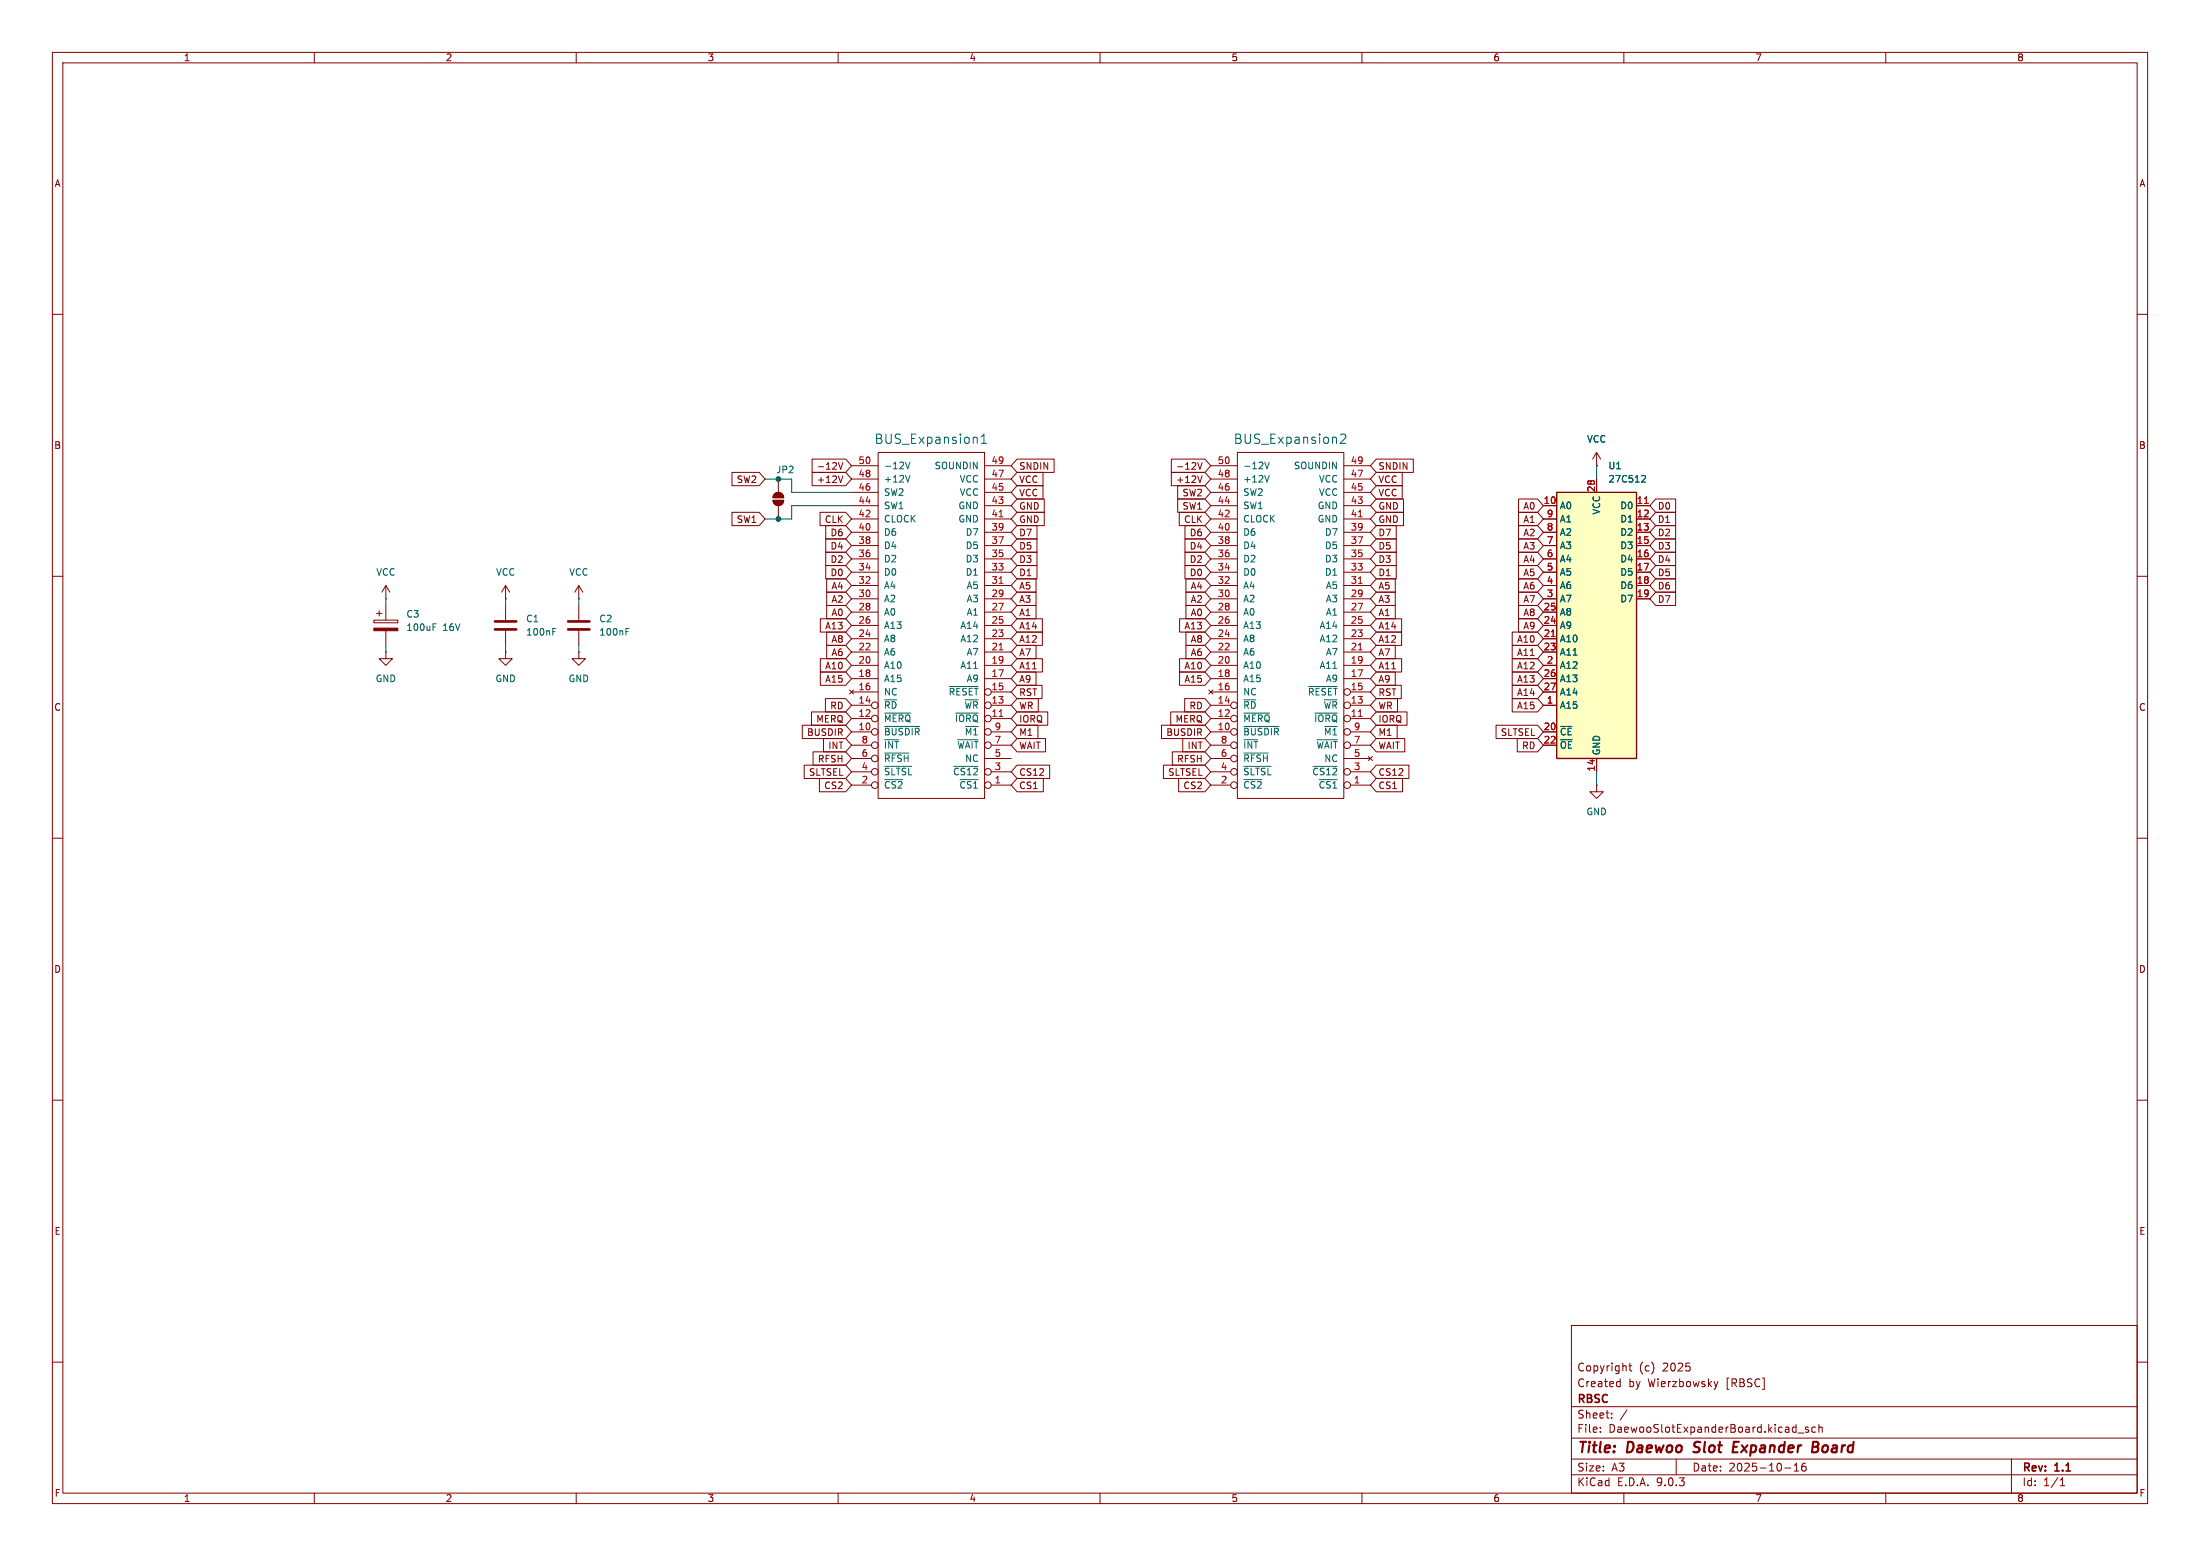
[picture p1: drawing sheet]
<svg xmlns="http://www.w3.org/2000/svg" width="420mm" height="297mm" viewBox="0 0 420 297" stroke-linecap="round" stroke-linejoin="round" font-family="sans-serif">
<g fill="none" stroke="#840000" stroke-width=".19">
<path d="M10 10h400v277h-400zM12 12h396v273h-396zM60 10v2M110 10v2M160 10v2M210 10v2M260 10v2M310 10v2M360 10v2M10 60h2M408 60h2M10 110h2"/>
<path d="M71.4 118.4h4.5v.5h-4.5zM71.9 117.1h1M72.4 116.6v1M73.7 115.6v2.8M110.5 114.3h.1M110.5 111.8v2.5M110.5 115.6v2.8M110.5 111.8l-.8 1.2M110.5 111.8l.8 1.2M408 110h2M73.7 120.4v2.8M110.5 120.4v2.8"/>
<path d="M10 160h2M408 160h2M10 210h2M408 210h2M300 253h108v32h-108zM10 260h2M300 278.5h108M300 274.5h108M300 268.5h108M305.5 273.2v.2M305.5 272.5v.1M307.7 270.5v.2"/>
<path d="M307.7 269.8v.1M308.9 263.7l.4 .1M309.3 263.2v1.5M309.3 264.6l-.4 .1M310.6 269.1l-1.3 1.9M310.9 260.7h.6M311.2 260.2v1.3l.3 .2M320 278.5v3M327.9 263.7l-.3 1M342.5 279.7l.4-.4v1.5M343.2 273.5h1.2M344.2 279.4a1.17 1.17 0 0 0-.1 1.3h.6l.1-.6-.3-.2h-.4l-.2 .2"/>
<path d="M345.2 272.5l-.3-.1-.2 .2v.2l.5 .2v.3h-.5M346.6 272.5l-.4-.1-.3 .3 .1 .6h.6M347.2 272.5l.2-.1 .4 .1 .1 .9M347.2 271.9v1.5M384 278.5v6.5M408 260h2M60 285v2M110 285v2M160 285v2M210 285v2M260 285v2M300 281.5h108"/>
<path d="M310 285v2M340.7 280.2h1.2M342.5 280.8h.9M360 285v2M393.3 283.6h.9M393.3 282.5l.4-.4v1.5"/>
</g>
<path d="M323.3 277.1l.2 .1M323.6 275.4l-.1 .6M330.9 276.2h.7M332 275.2h-1l-.2 2h.9M346 276.2h.7M346.2 275.2l.8 .1a.51 .51 0 0 1 .1 .5 .51 .51 0 0 1-.4 .4M346.7 276.2l.3 .1a.58 .58 0 0 1-.3 .9h-.8" fill="none" stroke="#840000" stroke-width=".4"/>
<path d="M108.5 118.6h4M108.5 120.1h4" fill="none" stroke="#840000" stroke-width=".51"/>
<path d="M82.7 119.7h.4M82.7 119.1h.6M119.5 120h.6M119.5 120.6h.4" fill="none" stroke="#006464" stroke-width=".19"/>
<path d="M71.4 119.9h4.5v.5h-4.5z" fill="#840000" stroke="#840000" stroke-width=".19"/>
<path d="M297.2 94h15.2v50.8h-15.2z" fill="#ffffc2"/>
<path d="M297.2 94h15.2v50.8h-15.2z" fill="none" stroke="#840000" stroke-width=".25"/>
<g fill="none" stroke="#840000" stroke-width=".19">
<path d="M139.7 90.2h5.2l1.1 1.2-1.1 1.3h-5.2zM139.7 97.8h5.2l1.1 1.3-1.1 1.2h-5.2zM147.6 95.5h2a1.02 1.02 0 0 1-1 1 1.02 1.02 0 0 1-1-1zM147.9 94.3a1.02 1.02 0 0 1 1.1-.2 1.02 1.02 0 0 1 .6 .9h-2zM148.6 91.4v2.6M148.6 96.5v2.6M155 90.2h6.4l1.2 1.2-1.2 1.3h-6.4zM155 87.6h6.4l1.2 1.3-1.2 1.3h-6.4zM156.5 97.8h4.9l1.2 1.3-1.2 1.2h-4.9zM160.1 88.3l.4 1.3 .4-1.3M160.9 90.8l-.4 1.3M162.6 96.5h5"/>
<path d="M162.6 99.1h5M162.6 94h5M162.6 91.4h5M162.6 88.9h5M167.6 86.4h20.4v66h-20.4zM188 96.5h5M188 99.1h5M188 94h5M188 91.4h5M188 88.9h5M194.2 87.6h7v2.6h-7l-1.2-1.3zM194.2 95.2h5.2v2.6h-5.2l-1.2-1.3z"/>
<path d="M194.2 92.7h4.9v2.6h-4.9l-1.2-1.3zM194.2 90.2h4.9v2.5h-4.9l-1.2-1.3zM194.2 97.8h5.2v2.5h-5.2l-1.2-1.2zM223.6 87.6h6.4l1.1 1.3-1.1 1.3h-6.4zM223.6 90.2h6.4l1.1 1.2-1.1 1.3h-6.4zM224.8 92.7h5.2l1.1 1.3-1.1 1.3h-5.2zM224.8 95.2h5.2l1.1 1.3-1.1 1.3h-5.2zM225.1 97.8h4.9l1.1 1.3-1.1 1.2h-4.9zM228.6 88.3l.5 1.3 .4-1.3M229.5 90.8l-.4 1.3M231.1 96.5h5.1M231.1 99.1h5.1"/>
<path d="M231.1 94h5.1M231.1 91.4h5.1M231.1 88.9h5.1M236.2 86.4h20.3v66h-20.3zM256.5 96.5h5.1M256.5 99.1h5.1M256.5 94h5.1M256.5 91.4h5.1M256.5 88.9h5.1M262.7 95.2h5.2v2.6h-5.2l-1.1-1.3zM262.7 97.8h5.2v2.5h-5.2l-1.1-1.2zM262.7 90.2h5v2.5h-5l-1.1-1.3z"/>
<path d="M262.7 92.7h5v2.6h-5l-1.1-1.3zM262.7 87.6h7.1v2.6h-7.1l-1.1-1.3zM289.9 97.8h3.6l1.1 1.3-1.1 1.2h-3.6zM289.9 95.2h3.6l1.1 1.3-1.1 1.3h-3.6zM294.6 96.5h2.6M294.6 99.1h2.6M304.8 88.9h.1M304.8 86.4v2.5M304.8 91.4v2.6M304.8 86.4l-.8 1.2M304.8 86.4l.8 1.2M312.4 96.5h2.6"/>
<path d="M312.4 99.1h2.6M316.1 97.8h3.8v2.5h-3.8l-1.1-1.2zM316.1 95.2h3.8v2.6h-3.8l-1.1-1.3zM73.7 114.3h.1M73.7 111.8l-.8 1.2M73.7 111.8l.7 1.2M73.7 111.8v2.5M96.5 114.3h.1M96.5 111.8l-.7 1.2M96.5 111.8l.8 1.2M96.5 111.8v2.5M96.5 115.6v2.8"/>
<path d="M156.6 118.1h4.8l1.2 1.3-1.2 1.3h-4.8zM157.6 105.4h3.8l1.2 1.3-1.2 1.3h-3.8zM157.6 107.9h3.8l1.2 1.3-1.2 1.3h-3.8zM157.6 102.9h3.8l1.2 1.2-1.2 1.3h-3.8zM157.6 100.3h3.8l1.2 1.3-1.2 1.3h-3.8zM157.8 110.5h3.6l1.2 1.3-1.2 1.2h-3.6zM157.8 113h3.6l1.2 1.3-1.2 1.3h-3.6zM157.8 115.6h3.6l1.2 1.2-1.2 1.3h-3.6zM162.6 101.6h5M162.6 104.1h5M162.6 106.7h5M162.6 109.2h5"/>
<path d="M162.6 111.8h5M162.6 114.3h5M162.6 116.8h5M162.6 119.4h5M188 101.6h5M188 104.1h5M188 106.7h5M188 109.2h5M188 111.8h5M188 114.3h5M188 116.8h5M188 119.4h5"/>
<path d="M194.2 118.1h4.8v2.6h-4.8l-1.2-1.3zM194.2 105.4h3.8v2.6h-3.8l-1.2-1.3zM194.2 102.9h3.8v2.5h-3.8l-1.2-1.3zM194.2 110.5h3.6v2.5h-3.6l-1.2-1.2zM194.2 115.6h3.6v2.5h-3.6l-1.2-1.3zM194.2 113h3.6v2.6h-3.6l-1.2-1.3zM194.2 107.9h3.8v2.6h-3.8l-1.2-1.3zM194.2 100.3h3.8v2.6h-3.8l-1.2-1.3zM225.2 118.1h4.8l1.1 1.3-1.1 1.3h-4.8zM226.2 100.3h3.8l1.1 1.3-1.1 1.3h-3.8zM226.2 102.9h3.8l1.1 1.2-1.1 1.3h-3.8zM226.2 105.4h3.8l1.1 1.3-1.1 1.3h-3.8z"/>
<path d="M226.2 107.9h3.8l1.1 1.3-1.1 1.3h-3.8zM226.4 115.6h3.6l1.1 1.2-1.1 1.3h-3.6zM226.4 113h3.6l1.1 1.3-1.1 1.3h-3.6zM226.4 110.5h3.6l1.1 1.3-1.1 1.2h-3.6zM231.1 101.6h5.1M231.1 104.1h5.1M231.1 106.7h5.1M231.1 109.2h5.1M231.1 111.8h5.1M231.1 114.3h5.1M231.1 116.8h5.1M231.1 119.4h5.1"/>
<path d="M256.5 101.6h5.1M256.5 104.1h5.1M256.5 106.7h5.1M256.5 109.2h5.1M256.5 111.8h5.1M256.5 114.3h5.1M256.5 116.8h5.1M256.5 119.4h5.1M262.7 113h3.7v2.6h-3.7l-1.1-1.3zM262.7 105.4h3.8v2.6h-3.8l-1.1-1.3zM262.7 102.9h3.8v2.5h-3.8l-1.1-1.3zM262.7 110.5h3.7v2.5h-3.7l-1.1-1.2z"/>
<path d="M262.7 115.6h3.7v2.5h-3.7l-1.1-1.3zM262.7 100.3h3.8v2.6h-3.8l-1.1-1.3zM262.7 118.1h4.9v2.6h-4.9l-1.1-1.3zM262.7 107.9h3.8v2.6h-3.8l-1.1-1.3zM289.9 115.6h3.6l1.1 1.2-1.1 1.3h-3.6zM289.9 113h3.6l1.1 1.3-1.1 1.3h-3.6zM289.9 105.4h3.6l1.1 1.3-1.1 1.3h-3.6zM289.9 102.9h3.6l1.1 1.2-1.1 1.3h-3.6zM289.9 107.9h3.6l1.1 1.3-1.1 1.3h-3.6zM289.9 110.5h3.6l1.1 1.3-1.1 1.2h-3.6zM289.9 118.1h3.6l1.1 1.3-1.1 1.3h-3.6zM289.9 100.3h3.6l1.1 1.3-1.1 1.3h-3.6z"/>
<path d="M294.6 101.6h2.6M294.6 104.1h2.6M294.6 106.7h2.6M294.6 109.2h2.6M294.6 111.8h2.6M294.6 114.3h2.6M294.6 116.8h2.6M294.6 119.4h2.6M312.4 101.6h2.6M312.4 104.1h2.6M312.4 106.7h2.6M312.4 109.2h2.6"/>
<path d="M312.4 111.8h2.6M312.4 114.3h2.6M316.1 110.5h3.8v2.5h-3.8l-1.1-1.2zM316.1 107.9h3.8v2.6h-3.8l-1.1-1.3zM316.1 102.9h3.8v2.5h-3.8l-1.1-1.3zM316.1 105.4h3.8v2.6h-3.8l-1.1-1.3zM316.1 113h3.8v2.6h-3.8l-1.1-1.3zM316.1 100.3h3.8v2.6h-3.8l-1.1-1.3zM73.7 124.5v1.2h1.2l-1.2 1.3-1.3-1.3h1.3M73.7 124.5h.1M96.5 124.5v1.2h1.3l-1.3 1.3-1.3-1.3h1.3M96.5 124.5h.1"/>
<path d="M96.5 120.4v2.8M110.5 124.5v1.2h1.3l-1.3 1.3-1.3-1.3h1.3M110.5 124.5h.1M153.2 138.4h8.2l1.2 1.3-1.2 1.3h-8.2zM154.9 135.9h6.5l1.2 1.3-1.2 1.2h-6.5zM156.6 125.7h4.8l1.2 1.3-1.2 1.3h-4.8zM156.6 128.3h4.8l1.2 1.2-1.2 1.3h-4.8zM157.6 133.3h3.8l1.2 1.3-1.2 1.3h-3.8zM157.8 120.6h3.6l1.2 1.3-1.2 1.3h-3.6zM157.8 123.2h3.6l1.2 1.3-1.2 1.2h-3.6zM162.2 131.7l.7 .8M162.6 121.9h5"/>
<path d="M162.6 124.5h5M162.6 127h5M162.6 129.5h5M162.6 132.1h5M162.6 134.6h3.8M162.6 139.7h3.8M162.6 137.2h3.8M162.9 131.7l-.7 .8M188 121.9h5M188 124.5h5M188 127h5M188 129.5h5"/>
<path d="M189.2 132.1h3.8M189.2 134.6h3.8M189.2 139.7h3.8M189.2 137.2h3.8M194.2 123.2h3.6v2.5h-3.6l-1.2-1.2zM194.2 120.6h4.8v2.6h-4.8l-1.2-1.3zM194.2 125.7h4.8v2.6h-4.8l-1.2-1.3zM194.2 135.9h5.8v2.5h-5.8l-1.2-1.2zM194.2 130.8h4.7v2.6h-4.7l-1.2-1.3zM194.2 133.3h4v2.6h-4l-1.2-1.3zM194.2 128.3h3.6v2.5h-3.6l-1.2-1.3zM194.2 138.4h3.9v2.6h-3.9l-1.2-1.3z"/>
<path d="M221.7 138.4h8.3l1.1 1.3-1.1 1.3h-8.3zM223.5 135.9h6.5l1.1 1.3-1.1 1.2h-6.5zM225.2 128.3h4.8l1.1 1.2-1.1 1.3h-4.8zM225.2 125.7h4.8l1.1 1.3-1.1 1.3h-4.8zM226.2 133.3h3.8l1.1 1.3-1.1 1.3h-3.8zM226.4 123.2h3.6l1.1 1.3-1.1 1.2h-3.6zM226.4 120.6h3.6l1.1 1.3-1.1 1.3h-3.6zM230.8 131.7l.7 .8M231.1 121.9h5.1M231.1 124.5h5.1M231.1 127h5.1M231.1 129.5h5.1"/>
<path d="M231.1 132.1h5.1M231.1 134.6h3.8M231.1 139.7h3.8M231.1 137.2h3.8M231.5 131.7l-.7 .8M256.5 121.9h5.1M256.5 124.5h5.1M256.5 127h5.1M256.5 129.5h5.1M257.8 132.1h3.8M257.8 134.6h3.8M257.8 139.7h3.8"/>
<path d="M257.8 137.2h3.8M262.7 138.4h4v2.6h-4l-1.1-1.3zM262.7 135.9h5.9v2.5h-5.9l-1.1-1.2zM262.7 123.2h3.7v2.5h-3.7l-1.1-1.2zM262.7 125.7h4.9v2.6h-4.9l-1.1-1.3zM262.7 128.3h3.7v2.5h-3.7l-1.1-1.3zM262.7 130.8h4.8v2.6h-4.8l-1.1-1.3zM262.7 120.6h4.9v2.6h-4.9l-1.1-1.3zM262.7 133.3h4.1v2.6h-4.1l-1.1-1.3zM285.6 138.4h7.9l1.1 1.3-1.1 1.3h-7.9zM288.7 125.7h4.8l1.1 1.3-1.1 1.3h-4.8zM288.7 133.3h4.8l1.1 1.3-1.1 1.3h-4.8z"/>
<path d="M288.7 120.6h4.8l1.1 1.3-1.1 1.3h-4.8zM288.7 130.8h4.8l1.1 1.3-1.1 1.3h-4.8zM288.7 128.3h4.8l1.1 1.2-1.1 1.3h-4.8zM288.7 123.2h4.8l1.1 1.3-1.1 1.2h-4.8zM294.6 121.9h2.6M294.6 124.5h2.6M294.6 127h2.6M294.6 129.5h2.6M294.6 132.1h2.6M294.6 134.6h2.6M294.6 139.7h2.6M153.5 146h7.9l1.2 1.3-1.2 1.3h-7.9z"/>
<path d="M155.2 143.5h6.2l1.2 1.3-1.2 1.3h-6.2zM156.4 148.6h5l1.2 1.3-1.2 1.2h-5zM157.2 141h4.2l1.2 1.2-1.2 1.3h-4.2zM162.6 142.2h3.8M162.6 149.9h3.8M162.6 147.3h3.8M162.6 144.8h3.8M188 144.8h5M189.2 142.2h3.8M189.2 149.9h3.8M189.2 147.3h3.8M194.2 141h5.4v2.5h-5.4l-1.2-1.3z"/>
<path d="M194.2 146h6.2v2.6h-6.2l-1.2-1.3zM194.2 148.6h5v2.5h-5l-1.2-1.2zM222.1 146h7.9l1.1 1.3-1.1 1.3h-7.9zM223.8 143.5h6.2l1.1 1.3-1.1 1.3h-6.2zM225 148.6h5l1.1 1.3-1.1 1.2h-5zM225.8 141h4.2l1.1 1.2-1.1 1.3h-4.2zM231.1 142.2h3.8M231.1 149.9h3.8M231.1 147.3h3.8M231.1 144.8h3.8M256.5 144.8h5.1M257.8 142.2h3.8"/>
<path d="M257.8 149.9h3.8M257.8 147.3h3.8M261.2 144.4l.8 .8M262 144.4l-.8 .8M262.7 141h5.5v2.5h-5.5l-1.1-1.3zM262.7 146h6.3v2.6h-6.3l-1.1-1.3zM262.7 148.6h5.1v2.5h-5.1l-1.1-1.2zM289.7 141h3.8l1.1 1.2-1.1 1.3h-3.8zM294.6 142.2h2.6M304.8 149.9v1.2h1.3l-1.3 1.3-1.3-1.3h1.3M304.8 149.9h.1M304.8 144.8v2.5"/>
<circle cx="167" cy="137.2" r=".63"/>
<circle cx="167" cy="139.7" r=".63"/>
<circle cx="167" cy="134.6" r=".63"/>
<circle cx="235.6" cy="139.7" r=".63"/>
<circle cx="235.6" cy="134.6" r=".63"/>
<circle cx="235.6" cy="137.2" r=".63"/>
<circle cx="167" cy="144.8" r=".63"/>
<circle cx="167" cy="149.9" r=".63"/>
<circle cx="167" cy="147.3" r=".63"/>
<circle cx="167" cy="142.2" r=".63"/>
<circle cx="188.6" cy="147.3" r=".63"/>
<circle cx="235.6" cy="147.3" r=".63"/>
<circle cx="235.6" cy="142.2" r=".63"/>
<circle cx="235.6" cy="144.8" r=".63"/>
<circle cx="235.6" cy="149.9" r=".63"/>
<circle cx="257.2" cy="147.3" r=".63"/>
</g>
<path d="M190.7 98.6h.8M259.3 98.6h.7M313.9 96.1h.8M190.7 111.3h.8M259.3 111.3h.7M190.7 136.7h.8M190.7 124h.8M259.3 136.7h.7M259.3 124h.7M296.2 121.5h.7" fill="none" stroke="#a90000" stroke-width=".19"/>
<g fill="none" stroke="#006464" stroke-width=".19">
<path d="M172.9 88.2l.4 1.3 .4-1.3M173.7 90.7l-.4 1.3M187.3 84.6h1M187.3 83.4l.5-.5v1.7M241.4 88.2l.5 1.3 .4-1.3M242.3 90.7l-.4 1.3M255.9 83l.3-.1h.4l.2 .1 .1 .4-.1 .2-1 1h1.1M313.6 90.7l.4 .1 .1 .3-.8 .9h.8M105.5 120h.6M105.5 120.6h.4M168.9 136.1h4.9M168.9 138.7h6.7"/>
<path d="M181.2 131h5.5M182.4 136.1h4.3M237.5 136.1h4.9M237.5 138.7h6.7M249.8 131h5.5M251 136.1h4.3M168.9 148.8h3.4M168.9 146.3h5.2M168.9 143.7h4.6M182.1 146.3h4.6M182.9 141.2h3.8M183.3 148.8h3.4"/>
<path d="M237.5 148.8h3.4M237.5 146.3h5.2M237.5 143.7h4.6M250.7 146.3h4.6M251.4 141.2h3.9M251.9 148.8h3.4"/>
</g>
<g fill="#840000" stroke="#840000" stroke-width=".19">
<path d="M147.6 95.5h2a1.02 1.02 0 0 1-1 1 1.02 1.02 0 0 1-1-1z"/>
<path d="M147.9 94.3a1.02 1.02 0 0 1 1.1-.2 1.02 1.02 0 0 1 .6 .9h-2z"/>
</g>
<path d="M94.5 118.6h4.1M94.5 120.1h4.1" fill="none" stroke="#840000" stroke-width=".51"/>
<path d="M146 91.4h5.1v2.6h11.5M162.6 96.5h-11.5v2.6h-5.1M304.8 88.9v2.5M73.7 114.3v1.3M96.5 114.3v1.3M110.5 114.3v1.3M73.7 123.2v1.3M96.5 123.2v1.3M110.5 123.2v1.3M304.8 147.3v2.6" fill="none" stroke="#009600" stroke-width=".19"/>
<g fill="#009600" stroke="#009600" stroke-width=".19">
<circle cx="148.6" cy="91.4" r=".46"/>
<circle cx="148.6" cy="99.1" r=".46"/>
</g>
<g font-size="2.8" fill="#840000">
<text x="301" y="277.9">Title:</text>
<text x="310.6" y="277.9">Daewoo</text>
<text x="324.2" y="277.9">Slot</text>
<text x="332.4" y="277.9">Expander</text>
<text x="348.4" y="277.9">Board</text>
</g>
<g font-size="2.5" fill="#006464">
<text x="166.9" y="84.9">BUS_Expansion1</text>
<text x="235.4" y="84.9">BUS_Expansion2</text>
</g>
<g font-size="2.1" fill="#840000">
<text x="301" y="262">Copyright</text>
<text x="312.9" y="262">(c)</text>
<text x="317.4" y="262">2025</text>
<text x="301" y="268.2">RBSC</text>
<text x="301" y="265">Created</text>
<text x="310.9" y="265">by</text>
<text x="314.7" y="265">Wierzbowsky</text>
<text x="329.7" y="265">[RBSC]</text>
<text x="301" y="273.7">File:</text>
<text x="301" y="271">Sheet:</text>
<text x="307.1" y="273.7">DaewooSlotExpanderBoard.kicad_sch</text>
<text x="301" y="281.1">Size:</text>
<text x="307.6" y="281.1">A3</text>
<text x="323" y="281.1">Date:</text>
<text x="330" y="281.1">2025-10-16</text>
<text x="386" y="281.3">Rev:</text>
<text x="392.4" y="281.3">1.1</text>
<text x="301" y="283.9">KiCad</text>
<text x="308.7" y="283.9">E.D.A.</text>
<text x="316.3" y="283.9">9.0.3</text>
<text x="386" y="283.9">Id:</text>
<text x="390.1" y="283.9">1/1</text>
</g>
<g font-size="1.8" fill="#840000">
<text x="35" y="11.9">1</text>
<text x="85" y="11.9">2</text>
<text x="135" y="11.9">3</text>
<text x="185" y="11.9">4</text>
<text x="235" y="11.9">5</text>
<text x="285" y="11.9">6</text>
<text x="335" y="11.9">7</text>
<text x="385" y="11.9">8</text>
<text x="10.3" y="35.9">A</text>
<text x="408.3" y="35.9">A</text>
<text x="10.3" y="85.9">B</text>
<text x="155.8" y="89.9">-12V</text>
<text x="194.5" y="89.9">SNDIN</text>
<text x="224.4" y="89.9">-12V</text>
<text x="263" y="89.9">SNDIN</text>
<text x="408.2" y="85.9">B</text>
<text x="140.5" y="92.4">SW2</text>
<text x="155.8" y="92.4">+12V</text>
<text x="194.5" y="94.9">VCC</text>
<text x="194.5" y="92.4">VCC</text>
<text x="224.4" y="92.4">+12V</text>
<text x="225.6" y="94.9">SW2</text>
<text x="263" y="92.4">VCC</text>
<text x="263" y="94.9">VCC</text>
<text x="140.5" y="100">SW1</text>
<text x="157.4" y="100">CLK</text>
<text x="194.5" y="97.5">GND</text>
<text x="194.5" y="100">GND</text>
<text x="225.6" y="97.5">SW1</text>
<text x="225.9" y="100">CLK</text>
<text x="263" y="97.5">GND</text>
<text x="263" y="100">GND</text>
<text x="290.7" y="100">A1</text>
<text x="290.7" y="97.5">A0</text>
<text x="316.4" y="100">D1</text>
<text x="316.4" y="97.5">D0</text>
<text x="158.4" y="107.6">D2</text>
<text x="158.4" y="105.1">D4</text>
<text x="158.4" y="102.6">D6</text>
<text x="194.5" y="107.6">D3</text>
<text x="194.5" y="105.1">D5</text>
<text x="194.5" y="102.6">D7</text>
<text x="227" y="102.6">D6</text>
<text x="227" y="105.1">D4</text>
<text x="227" y="107.6">D2</text>
<text x="263" y="107.6">D3</text>
<text x="263" y="105.1">D5</text>
<text x="263" y="102.6">D7</text>
<text x="290.7" y="107.6">A4</text>
<text x="290.7" y="105.1">A3</text>
<text x="290.7" y="102.6">A2</text>
<text x="316.4" y="105.1">D3</text>
<text x="316.4" y="107.6">D4</text>
<text x="316.4" y="102.6">D2</text>
<text x="158.4" y="110.2">D0</text>
<text x="158.6" y="112.7">A4</text>
<text x="194.5" y="112.7">A5</text>
<text x="194.5" y="110.2">D1</text>
<text x="227" y="110.2">D0</text>
<text x="227.2" y="112.7">A4</text>
<text x="263" y="112.7">A5</text>
<text x="263" y="110.2">D1</text>
<text x="290.7" y="110.2">A5</text>
<text x="290.7" y="112.7">A6</text>
<text x="316.4" y="112.7">D6</text>
<text x="316.4" y="110.2">D5</text>
<text x="158.6" y="115.3">A2</text>
<text x="158.6" y="117.8">A0</text>
<text x="194.5" y="117.8">A1</text>
<text x="194.5" y="115.3">A3</text>
<text x="227.2" y="117.8">A0</text>
<text x="227.2" y="115.3">A2</text>
<text x="263" y="115.3">A3</text>
<text x="263" y="117.8">A1</text>
<text x="290.7" y="117.8">A8</text>
<text x="290.7" y="115.3">A7</text>
<text x="316.4" y="115.3">D7</text>
<text x="157.4" y="120.3">A13</text>
<text x="158.6" y="122.9">A8</text>
<text x="158.6" y="125.4">A6</text>
<text x="194.5" y="120.3">A14</text>
<text x="194.5" y="125.4">A7</text>
<text x="194.5" y="122.9">A12</text>
<text x="226" y="120.3">A13</text>
<text x="227.2" y="125.4">A6</text>
<text x="227.2" y="122.9">A8</text>
<text x="263" y="120.3">A14</text>
<text x="263" y="125.4">A7</text>
<text x="263" y="122.9">A12</text>
<text x="289.5" y="122.9">A10</text>
<text x="289.5" y="125.4">A11</text>
<text x="290.7" y="120.3">A9</text>
<text x="157.4" y="128">A10</text>
<text x="157.4" y="130.5">A15</text>
<text x="194.5" y="128">A11</text>
<text x="194.5" y="130.5">A9</text>
<text x="226" y="130.5">A15</text>
<text x="226" y="128">A10</text>
<text x="263" y="128">A11</text>
<text x="263" y="130.5">A9</text>
<text x="289.5" y="128">A12</text>
<text x="289.5" y="130.5">A13</text>
<text x="10.3" y="135.9">C</text>
<text x="158.4" y="135.6">RD</text>
<text x="194.5" y="133">RST</text>
<text x="194.5" y="135.6">WR</text>
<text x="227" y="135.6">RD</text>
<text x="263" y="133">RST</text>
<text x="263" y="135.6">WR</text>
<text x="289.5" y="135.6">A15</text>
<text x="289.5" y="133">A14</text>
<text x="408.2" y="135.9">C</text>
<text x="154" y="140.7">BUSDIR</text>
<text x="155.7" y="138.1">MERQ</text>
<text x="158" y="143.2">INT</text>
<text x="194.5" y="138.1">IORQ</text>
<text x="194.5" y="143.2">WAIT</text>
<text x="194.5" y="140.7">M1</text>
<text x="222.6" y="140.7">BUSDIR</text>
<text x="224.3" y="138.1">MERQ</text>
<text x="226.6" y="143.2">INT</text>
<text x="263" y="140.7">M1</text>
<text x="263" y="138.1">IORQ</text>
<text x="263" y="143.2">WAIT</text>
<text x="286.4" y="140.7">SLTSEL</text>
<text x="290.5" y="143.2">RD</text>
<text x="154.3" y="148.3">SLTSEL</text>
<text x="156" y="145.7">RFSH</text>
<text x="194.5" y="148.3">CS12</text>
<text x="222.9" y="148.3">SLTSEL</text>
<text x="224.6" y="145.7">RFSH</text>
<text x="263" y="148.3">CS12</text>
<text x="157.2" y="150.8">CS2</text>
<text x="194.5" y="150.8">CS1</text>
<text x="225.8" y="150.8">CS2</text>
<text x="263" y="150.8">CS1</text>
<text x="10.3" y="185.9">D</text>
<text x="408.2" y="185.9">D</text>
<text x="10.3" y="235.9">E</text>
<text x="408.3" y="235.9">E</text>
<text x="10.3" y="285.9">F</text>
<text x="35" y="286.9">1</text>
<text x="85" y="286.9">2</text>
<text x="135" y="286.9">3</text>
<text x="185" y="286.9">4</text>
<text x="235" y="286.9">5</text>
<text x="285" y="286.9">6</text>
<text x="335" y="286.9">7</text>
<text x="385" y="286.9">8</text>
<text x="408.3" y="285.9">F</text>
</g>
<g font-size="1.8" fill="#a90000">
<text x="163.8" y="88.6">50</text>
<text x="189.2" y="88.6">49</text>
<text x="232.4" y="88.6">50</text>
<text x="257.8" y="88.6">49</text>
<text x="163.8" y="93.7">46</text>
<text x="163.8" y="91.2">48</text>
<text x="189.2" y="93.7">45</text>
<text x="189.2" y="91.2">47</text>
<text x="232.4" y="93.7">46</text>
<text x="232.4" y="91.2">48</text>
<text x="257.8" y="93.7">45</text>
<text x="257.8" y="91.2">47</text>
<text x="304.5" y="94" transform="rotate(-90 304.5 94)">28</text>
<text x="163.8" y="101.3">40</text>
<text x="163.8" y="98.8">42</text>
<text x="163.8" y="96.3">44</text>
<text x="189.2" y="101.3">39</text>
<text x="189.2" y="98.8">41</text>
<text x="189.2" y="96.3">43</text>
<text x="232.4" y="101.3">40</text>
<text x="232.4" y="98.8">42</text>
<text x="232.4" y="96.3">44</text>
<text x="257.8" y="101.3">39</text>
<text x="257.8" y="98.8">41</text>
<text x="257.8" y="96.3">43</text>
<text x="294.6" y="96.3">10</text>
<text x="295.2" y="98.8">9</text>
<text x="295.2" y="101.3">8</text>
<text x="312.4" y="96.3">11</text>
<text x="312.4" y="98.8">12</text>
<text x="312.4" y="101.3">13</text>
<text x="163.8" y="106.4">36</text>
<text x="163.8" y="103.9">38</text>
<text x="189.2" y="106.4">35</text>
<text x="189.2" y="103.9">37</text>
<text x="232.4" y="106.4">36</text>
<text x="232.4" y="103.9">38</text>
<text x="257.8" y="106.4">35</text>
<text x="257.8" y="103.9">37</text>
<text x="295.2" y="103.9">7</text>
<text x="295.2" y="106.4">6</text>
<text x="312.4" y="103.9">15</text>
<text x="312.4" y="106.4">16</text>
<text x="163.8" y="111.5">32</text>
<text x="163.8" y="109">34</text>
<text x="189.2" y="111.5">31</text>
<text x="189.2" y="109">33</text>
<text x="232.4" y="111.5">32</text>
<text x="232.4" y="109">34</text>
<text x="257.8" y="111.5">31</text>
<text x="257.8" y="109">33</text>
<text x="295.2" y="109">5</text>
<text x="295.2" y="111.5">4</text>
<text x="312.4" y="109">17</text>
<text x="312.4" y="111.5">18</text>
<text x="163.8" y="119.1">26</text>
<text x="163.8" y="116.6">28</text>
<text x="163.8" y="114">30</text>
<text x="189.2" y="119.1">25</text>
<text x="189.2" y="116.6">27</text>
<text x="189.2" y="114">29</text>
<text x="232.4" y="119.1">26</text>
<text x="232.4" y="116.6">28</text>
<text x="232.4" y="114">30</text>
<text x="257.8" y="119.1">25</text>
<text x="257.8" y="116.6">27</text>
<text x="257.8" y="114">29</text>
<text x="294.6" y="116.6">25</text>
<text x="294.6" y="119.1">24</text>
<text x="295.2" y="114">3</text>
<text x="312.4" y="114">19</text>
<text x="163.8" y="124.2">22</text>
<text x="163.8" y="121.7">24</text>
<text x="189.2" y="124.2">21</text>
<text x="189.2" y="121.7">23</text>
<text x="232.4" y="124.2">22</text>
<text x="232.4" y="121.7">24</text>
<text x="257.8" y="124.2">21</text>
<text x="257.8" y="121.7">23</text>
<text x="294.6" y="121.7">21</text>
<text x="294.6" y="124.2">23</text>
<text x="163.8" y="131.8">16</text>
<text x="163.8" y="129.3">18</text>
<text x="163.8" y="126.7">20</text>
<text x="189.2" y="131.8">15</text>
<text x="189.2" y="129.3">17</text>
<text x="189.2" y="126.7">19</text>
<text x="232.4" y="131.8">16</text>
<text x="232.4" y="129.3">18</text>
<text x="232.4" y="126.7">20</text>
<text x="257.8" y="131.8">15</text>
<text x="257.8" y="129.3">17</text>
<text x="257.8" y="126.7">19</text>
<text x="294.6" y="129.3">26</text>
<text x="294.6" y="131.8">27</text>
<text x="295.2" y="126.7">2</text>
<text x="163.8" y="136.9">12</text>
<text x="163.8" y="134.4">14</text>
<text x="189.2" y="136.9">11</text>
<text x="189.2" y="134.4">13</text>
<text x="232.4" y="136.9">12</text>
<text x="232.4" y="134.4">14</text>
<text x="257.8" y="136.9">11</text>
<text x="257.8" y="134.4">13</text>
<text x="295.2" y="134.4">1</text>
<text x="163.8" y="139.4">10</text>
<text x="164.4" y="142">8</text>
<text x="189.8" y="142">7</text>
<text x="189.8" y="139.4">9</text>
<text x="232.4" y="139.4">10</text>
<text x="233" y="142">8</text>
<text x="258.4" y="142">7</text>
<text x="258.4" y="139.4">9</text>
<text x="294.6" y="139.4">20</text>
<text x="294.6" y="142">22</text>
<text x="164.4" y="149.6">2</text>
<text x="164.4" y="147.1">4</text>
<text x="164.4" y="144.5">6</text>
<text x="189.8" y="149.6">1</text>
<text x="189.8" y="147.1">3</text>
<text x="189.8" y="144.5">5</text>
<text x="233" y="149.6">2</text>
<text x="233" y="147.1">4</text>
<text x="233" y="144.5">6</text>
<text x="258.4" y="149.6">1</text>
<text x="258.4" y="147.1">3</text>
<text x="258.4" y="144.5">5</text>
<text x="304.5" y="147.4" transform="rotate(-90 304.5 147.4)">14</text>
</g>
<g font-size="1.8" fill="#006464">
<text x="168.7" y="89.8">-12V</text>
<text x="178.3" y="89.8">SOUNDIN</text>
<text x="237.2" y="89.8">-12V</text>
<text x="246.9" y="89.8">SOUNDIN</text>
<text x="302.9" y="84.7">VCC</text>
<text x="307" y="89.8">U1</text>
<text x="148.1" y="90.5">JP2</text>
<text x="168.7" y="94.8">SW2</text>
<text x="168.7" y="92.3">+12V</text>
<text x="183.1" y="94.8">VCC</text>
<text x="183.1" y="92.3">VCC</text>
<text x="237.2" y="94.8">SW2</text>
<text x="237.2" y="92.3">+12V</text>
<text x="251.7" y="94.8">VCC</text>
<text x="251.7" y="92.3">VCC</text>
<text x="307" y="92.3">27C512</text>
<text x="168.7" y="99.9">CLOCK</text>
<text x="168.7" y="97.4">SW1</text>
<text x="182.9" y="99.9">GND</text>
<text x="182.9" y="97.4">GND</text>
<text x="237.2" y="99.9">CLOCK</text>
<text x="237.2" y="97.4">SW1</text>
<text x="251.5" y="99.9">GND</text>
<text x="251.5" y="97.4">GND</text>
<text x="297.7" y="97.4">A0</text>
<text x="297.7" y="99.9">A1</text>
<text x="305.7" y="98.3" transform="rotate(-90 305.7 98.3)">VCC</text>
<text x="309.2" y="97.4">D0</text>
<text x="309.2" y="99.9">D1</text>
<text x="168.7" y="107.5">D2~{}</text>
<text x="168.7" y="105">D4</text>
<text x="168.7" y="102.5">D6</text>
<text x="184.3" y="107.5">D3</text>
<text x="184.3" y="105">D5</text>
<text x="184.3" y="102.5">D7</text>
<text x="237.2" y="107.5">D2~{}</text>
<text x="237.2" y="105">D4</text>
<text x="237.2" y="102.5">D6</text>
<text x="252.8" y="107.5">D3</text>
<text x="252.8" y="105">D5</text>
<text x="252.8" y="102.5">D7</text>
<text x="297.7" y="102.5">A2</text>
<text x="297.7" y="105">A3</text>
<text x="297.7" y="107.5">A4</text>
<text x="309.2" y="102.5">D2</text>
<text x="309.2" y="105">D3</text>
<text x="309.2" y="107.5">D4</text>
<text x="71.7" y="110.1">VCC</text>
<text x="94.6" y="110.1">VCC</text>
<text x="108.6" y="110.1">VCC</text>
<text x="168.7" y="112.6">A4</text>
<text x="168.7" y="110.1">D0</text>
<text x="184.3" y="110.1">D1</text>
<text x="184.4" y="112.6">A5</text>
<text x="237.2" y="112.6">A4</text>
<text x="237.2" y="110.1">D0</text>
<text x="252.8" y="110.1">D1</text>
<text x="253" y="112.6">A5</text>
<text x="297.7" y="110.1">A5</text>
<text x="297.7" y="112.6">A6</text>
<text x="309.2" y="110.1">D5</text>
<text x="309.2" y="112.6">D6</text>
<text x="77.5" y="118.1">C3</text>
<text x="100.3" y="119">C1</text>
<text x="114.3" y="119">C2</text>
<text x="168.7" y="117.7">A0</text>
<text x="168.7" y="115.2">A2</text>
<text x="184.4" y="117.7">A1</text>
<text x="184.4" y="115.2">A3</text>
<text x="237.2" y="117.7">A0</text>
<text x="237.2" y="115.2">A2</text>
<text x="253" y="117.7">A1</text>
<text x="253" y="115.2">A3</text>
<text x="297.7" y="115.2">A7</text>
<text x="297.7" y="117.7">A8</text>
<text x="309.2" y="115.2">D7</text>
<text x="77.5" y="120.6">100uF</text>
<text x="84.5" y="120.6">16V</text>
<text x="100.3" y="121.5">100nF</text>
<text x="114.3" y="121.5">100nF</text>
<text x="168.7" y="125.3">A6</text>
<text x="168.7" y="122.8">A8</text>
<text x="168.7" y="120.2">A13</text>
<text x="183.2" y="122.8">A12</text>
<text x="183.2" y="120.2">A14</text>
<text x="184.4" y="125.3">A7</text>
<text x="237.2" y="125.3">A6</text>
<text x="237.2" y="122.8">A8</text>
<text x="237.2" y="120.2">A13</text>
<text x="251.8" y="122.8">A12</text>
<text x="251.8" y="120.2">A14</text>
<text x="253" y="125.3">A7</text>
<text x="297.7" y="120.2">A9</text>
<text x="297.7" y="122.8">A10</text>
<text x="297.7" y="125.3">A11</text>
<text x="71.6" y="130.4">GND</text>
<text x="94.5" y="130.4">GND</text>
<text x="108.5" y="130.4">GND</text>
<text x="168.7" y="130.4">A15</text>
<text x="168.7" y="127.9">A10</text>
<text x="183.2" y="127.9">A11</text>
<text x="184.4" y="130.4">A9</text>
<text x="237.2" y="130.4">A15</text>
<text x="237.2" y="127.9">A10</text>
<text x="251.8" y="127.9">A11</text>
<text x="253" y="130.4">A9</text>
<text x="297.7" y="127.9">A12</text>
<text x="297.7" y="130.4">A13</text>
<text x="168.7" y="135.5">~{RD}</text>
<text x="168.7" y="132.9">NC</text>
<text x="181" y="132.9">~{RESET}</text>
<text x="184" y="135.5">~{WR}</text>
<text x="237.2" y="135.5">~{RD}</text>
<text x="237.2" y="132.9">NC</text>
<text x="249.6" y="132.9">~{RESET}</text>
<text x="252.6" y="135.5">~{WR}</text>
<text x="297.7" y="132.9">A14</text>
<text x="297.7" y="135.5">A15</text>
<text x="168.7" y="143.1">~{INT}</text>
<text x="168.7" y="140.6">~{BUSDIR}</text>
<text x="168.7" y="138">~{MERQ}</text>
<text x="182.2" y="138">~{IORQ}</text>
<text x="182.6" y="143.1">~{WAIT}</text>
<text x="184.1" y="140.6">~{M1}</text>
<text x="237.2" y="143.1">~{INT}</text>
<text x="237.2" y="140.6">~{BUSDIR}</text>
<text x="237.2" y="138">~{MERQ}</text>
<text x="250.8" y="138">~{IORQ}</text>
<text x="251.2" y="143.1">~{WAIT}</text>
<text x="252.7" y="140.6">~{M1}</text>
<text x="297.7" y="140.6">~{CE}</text>
<text x="297.7" y="143.1">~{OE}</text>
<text x="168.7" y="148.2">~{SLTSL}</text>
<text x="168.7" y="145.6">~{RFSH}</text>
<text x="181.8" y="148.2">~{CS12}</text>
<text x="184.1" y="145.6">NC</text>
<text x="237.2" y="148.2">~{SLTSL}</text>
<text x="237.2" y="145.6">~{RFSH}</text>
<text x="250.4" y="148.2">~{CS12}</text>
<text x="252.7" y="145.6">NC</text>
<text x="305.7" y="144.3" transform="rotate(-90 305.7 144.3)">GND</text>
<text x="168.7" y="150.7">~{CS2}</text>
<text x="183.1" y="150.7">~{CS1}</text>
<text x="237.2" y="150.7">~{CS2}</text>
<text x="251.6" y="150.7">~{CS1}</text>
<text x="302.8" y="155.8">GND</text>
</g>
</svg>
